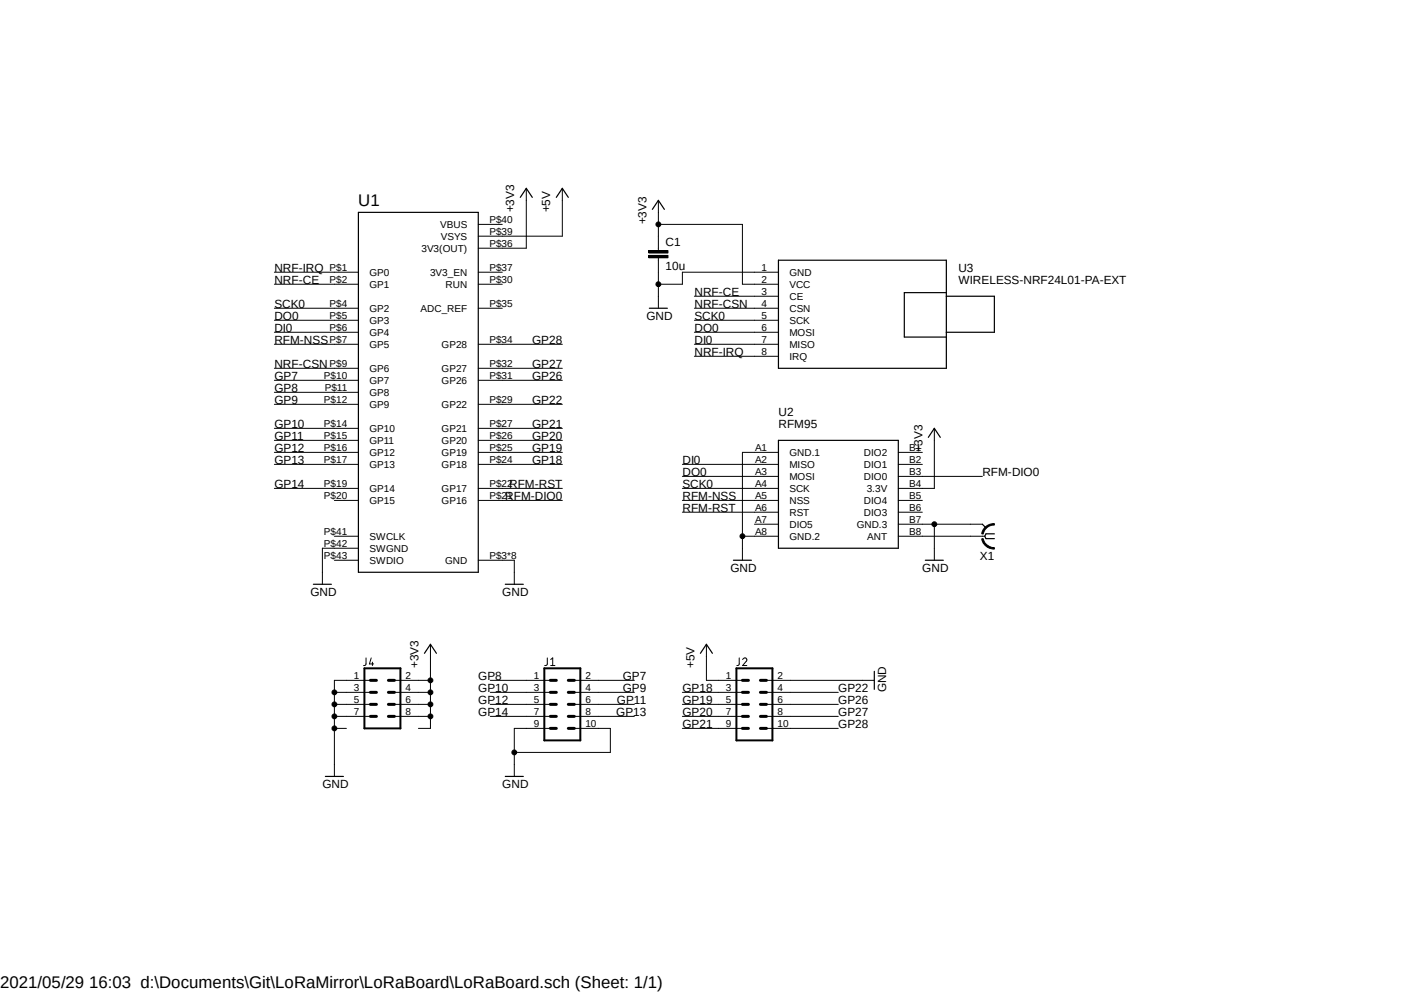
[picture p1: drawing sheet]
<svg xmlns="http://www.w3.org/2000/svg" width="297mm" height="210mm" viewBox="0 0 297 210" stroke-linecap="round" stroke-linejoin="round" font-family="sans-serif">
<path d="M57.4 37.5l182.2 129.9M239.6 37.5l-182.2 129.9" fill="none" stroke="#fff" stroke-width=".21"/>
<g fill="none" stroke="#000" stroke-width=".21">
<path d="M111.3 39.8v12.7h-10.1M119 39.8v10.2h-17.8M58 57.6h17.8M101.2 57.6h5.1M101.2 47.5h5.1M137.2 54h4.1v.5h-4.1zM137.2 53h4.1v.5h-4.1zM139.3 47.5h17.8v12.6h7.6M139.3 42.4v10.6M139.3 54.5v10.7M164.7 57.6h-20.3v2.5h-5.1M58 60.1h17.8"/>
<path d="M58 65.2h17.8M58 67.7h17.8M58 70.3h17.8M58 72.8h17.8M58 77.9h17.8M101.2 60.1h5.1M101.2 65.2h5.1M101.2 72.8h17.8M101.2 77.9h17.8M146.9 62.7h17.8M146.9 65.2h17.8M146.9 67.7h17.8"/>
<path d="M146.9 70.3h17.8M146.9 72.8h17.8M146.9 75.4h17.8M58 95.7h17.8M58 98.2h17.8M58 80.4h17.8M58 83h17.8M58 85.5h17.8M58 90.6h17.8M58 93.1h17.8M101.2 95.7h17.8M101.2 98.2h17.8"/>
<path d="M101.2 80.4h17.8M101.2 85.5h17.8M101.2 90.6h17.8M101.2 93.1h17.8M144.4 98.2h20.3M164.7 95.7h-7.6v22.8M190 95.7h5.1M190 98.2h5.1M197.7 90.6v12.7h-7.7M58 103.3h17.8M70.7 105.8h5.1M70.7 113.4h5.1"/>
<path d="M70.7 118.5h5.1M75.8 116h-7.6v7.6M101.2 103.3h17.8M101.2 105.8h17.8M101.2 118.5h7.6v5.1M144.4 100.8h20.3M144.4 103.3h20.3M144.4 105.8h20.3M144.4 108.3h20.3M157.1 113.4h7.6M159.6 110.9h5.1M190 100.8h17.8"/>
<path d="M190 105.8h5.1M190 108.3h5.1M190 110.9h17.8M190 113.4h18.3M197.7 110.9v7.6M207.7 114l.3-.1a2.46 2.46 0 0 0 2.4 1.9v.3a2.57 2.57 0 0 1-2.7-2.1zM208.4 111.5a2.7 2.7 0 0 1 2-.8v.3a2.35 2.35 0 0 0-2.4 1.9h-.3v-.3zM77.4 139.1v1.5l-.5 .2M78.5 139.1l-.4 1.3h.9M91.1 136.3v17.8h-2.6M115.8 139.1v1.3a.4 .4 0 0 1-.6 .4M116.5 139.5l.4-.4v1.7"/>
<path d="M149.4 136.3v7.6h7.7M156.4 139.1l-.1 1.5-.4 .2M157.1 139.5a.45 .45 0 0 1 .6-.4 .45 .45 0 0 1 .2 .8l-.8 .9h.9M70.7 154.1h2.6M70.7 151.5h7.7M70.7 149h7.7M70.7 146.4h7.7M78.4 143.9h-7.7v20.3M78.8 140v.8M83.4 151.5h7.7M83.4 149h7.7M83.4 146.4h7.7"/>
<path d="M83.4 143.9h7.7M103.7 151.5h12.7M103.7 149h12.7M103.7 146.4h12.7M103.7 143.9h12.7M116.4 154.1h-7.6v10.1M116.5 140.8h.9M121.5 154.1h7.6v5h-20.3M121.5 151.5h12.7M121.5 149h12.7M121.5 146.4h12.7M121.5 143.9h12.7"/>
<path d="M144.4 154.1h12.7M144.4 151.5h12.7M144.4 149h12.7M144.4 146.4h12.7M162.1 154.1h15.2M162.1 151.5h15.2M162.1 149h15.2M162.1 146.4h15.2M162.1 143.9h22.9"/>
<circle cx="139.3" cy="47.5" r=".51"/>
<circle cx="139.3" cy="60.1" r=".51"/>
<circle cx="157.1" cy="113.4" r=".51"/>
<circle cx="197.6" cy="110.9" r=".51"/>
<circle cx="70.7" cy="154.1" r=".51"/>
<circle cx="70.7" cy="151.5" r=".51"/>
<circle cx="70.7" cy="149" r=".51"/>
<circle cx="70.7" cy="146.4" r=".51"/>
<circle cx="91.1" cy="151.5" r=".51"/>
<circle cx="91.1" cy="143.9" r=".51"/>
<circle cx="91.1" cy="149" r=".51"/>
<circle cx="91.1" cy="146.4" r=".51"/>
<circle cx="108.8" cy="159.1" r=".51"/>
</g>
<g fill="none" stroke="#000" stroke-width=".25">
<path d="M75.8 44.9h25.4v76.1h-25.4zM110.1 41.7l1.2-1.9 1.3 1.9M117.7 41.7l1.3-1.9 1.2 1.9M138 44.3l1.3-1.9 1.2 1.9M164.7 55h35.5v22.9h-35.5zM137.4 65.2h3.8M200.2 62.7h10.2v7.6h-10.2M200.2 61.9h-8.9v9.4h8.9M164.7 93.1h25.3v22.9h-25.3zM196.4 92.5l1.3-1.9 1.2 1.9M155.2 118.5h3.8M195.7 118.5h3.9"/>
<path d="M207.8 110.9l.8 .7M210.4 112.9h-1.8l-.3 .5 .3 .5h1.8M66.3 123.6h3.8M89.8 138.2l1.3-1.9 1.2 1.9M106.9 123.6h3.8M148.2 138.2l1.2-1.9 1.3 1.9M185 142v3.8M68.8 164.2h3.8M106.9 164.2h3.8"/>
</g>
<path d="M77.1 141.4h7.6v12.7h-7.6zM115.1 141.4h7.7v15.2h-7.7zM155.8 141.4h7.6v15.2h-7.6z" fill="none" stroke="#000" stroke-width=".42"/>
<g fill="none" stroke="#000" stroke-width=".64">
<path d="M78.4 149h1.2M78.4 151.5h1.2M78.4 143.9h1.2M78.4 146.4h1.2M82.2 149h1.2M82.2 151.5h1.2M82.2 143.9h1.2M82.2 146.4h1.2M116.4 149h1.3M116.4 151.5h1.3M116.4 154.1h1.3M116.4 143.9h1.3"/>
<path d="M116.4 146.4h1.3M120.2 149h1.3M120.2 151.5h1.3M120.2 154.1h1.3M120.2 143.9h1.3M120.2 146.4h1.3M157.1 149h1.2M157.1 151.5h1.2M157.1 154.1h1.2M157.1 143.9h1.2M157.1 146.4h1.2M160.9 149h1.2"/>
<path d="M160.9 151.5h1.2M160.9 154.1h1.2M160.9 143.9h1.2M160.9 146.4h1.2"/>
</g>
<g fill="#000">
<path d="M137.2 54h4.1v.5h-4.1z" fill-rule="evenodd"/>
<path d="M137.2 53h4.1v.5h-4.1z" fill-rule="evenodd"/>
<path d="M207.7 114l.3-.1a2.46 2.46 0 0 0 2.4 1.9v.3a2.57 2.57 0 0 1-2.7-2.1z" fill-rule="evenodd"/>
<path d="M208.4 111.5a2.7 2.7 0 0 1 2-.8v.3a2.35 2.35 0 0 0-2.4 1.9h-.3v-.3z" fill-rule="evenodd"/>
<circle cx="139.3" cy="47.5" r=".51"/>
<circle cx="139.3" cy="60.1" r=".51"/>
<circle cx="157.1" cy="113.4" r=".51"/>
<circle cx="197.6" cy="110.9" r=".51"/>
<circle cx="70.7" cy="154.1" r=".51"/>
<circle cx="70.7" cy="151.5" r=".51"/>
<circle cx="70.7" cy="149" r=".51"/>
<circle cx="70.7" cy="146.4" r=".51"/>
<circle cx="91.1" cy="151.5" r=".51"/>
<circle cx="91.1" cy="143.9" r=".51"/>
<circle cx="91.1" cy="149" r=".51"/>
<circle cx="91.1" cy="146.4" r=".51"/>
<circle cx="108.8" cy="159.1" r=".51"/>
</g>
<g font-size="3.6">
<text x="75.8" y="43.6">U1</text>
<text x="0" y="208.9">2021/05/29 16:03 d:\Documents\Git\LoRaMirror\LoRaBoard\LoRaBoard.sch (Sheet: 1/1)</text>
</g>
<g font-size="2.5">
<text x="108.8" y="44.9" transform="rotate(-90 108.8 44.9)">+3V3</text>
<text x="116.4" y="44.9" transform="rotate(-90 116.4 44.9)">+5V</text>
<text x="136.7" y="47.5" transform="rotate(-90 136.7 47.5)">+3V3</text>
<text x="140.8" y="52.1">C1</text>
<text x="58" y="57.6">NRF-IRQ</text>
<text x="140.8" y="57.2">10u</text>
<text x="202.7" y="57.6">U3</text>
<text x="58" y="65.2">SCK0</text>
<text x="58" y="60.1">NRF-CE</text>
<text x="146.9" y="62.7">NRF-CE</text>
<text x="146.9" y="65.2">NRF-CSN</text>
<text x="202.7" y="60.1">WIRELESS-NRF24L01-PA-EXT</text>
<text x="58" y="67.7">DO0</text>
<text x="58" y="70.3">DI0</text>
<text x="136.7" y="67.7">GND</text>
<text x="146.9" y="67.7">SCK0</text>
<text x="146.9" y="70.3">DO0</text>
<text x="58" y="77.9">NRF-CSN</text>
<text x="58" y="72.8">RFM-NSS</text>
<text x="112.6" y="72.8">GP28</text>
<text x="112.6" y="77.9">GP27</text>
<text x="146.9" y="72.8">DI0</text>
<text x="146.9" y="75.4">NRF-IRQ</text>
<text x="58" y="80.4">GP7</text>
<text x="58" y="83">GP8</text>
<text x="112.6" y="80.4">GP26</text>
<text x="58" y="85.5">GP9</text>
<text x="112.6" y="85.5">GP22</text>
<text x="164.7" y="88.1">U2</text>
<text x="58" y="93.1">GP11</text>
<text x="58" y="90.6">GP10</text>
<text x="58" y="95.7">GP12</text>
<text x="112.6" y="90.6">GP21</text>
<text x="112.6" y="93.1">GP20</text>
<text x="112.6" y="95.7">GP19</text>
<text x="164.7" y="90.6">RFM95</text>
<text x="195.1" y="95.7" transform="rotate(-90 195.1 95.7)">+3V3</text>
<text x="58" y="98.2">GP13</text>
<text x="112.6" y="98.2">GP18</text>
<text x="144.4" y="100.8">DO0</text>
<text x="144.4" y="98.2">DI0</text>
<text x="207.8" y="100.8">RFM-DIO0</text>
<text x="58" y="103.3">GP14</text>
<text x="106.9" y="105.8">RFM-DIO0</text>
<text x="107.7" y="103.3">RFM-RST</text>
<text x="144.4" y="103.3">SCK0</text>
<text x="144.4" y="105.8">RFM-NSS</text>
<text x="144.4" y="108.4">RFM-RST</text>
<text x="207.3" y="118.5">X1</text>
<text x="154.5" y="121">GND</text>
<text x="195.1" y="121">GND</text>
<text x="65.7" y="126.1">GND</text>
<text x="106.3" y="126.1">GND</text>
<text x="88.5" y="141.4" transform="rotate(-90 88.5 141.4)">+3V3</text>
<text x="101.2" y="143.9">GP8</text>
<text x="131.7" y="143.9">GP7</text>
<text x="146.9" y="141.4" transform="rotate(-90 146.9 141.4)">+5V</text>
<text x="101.2" y="146.4">GP10</text>
<text x="101.2" y="149">GP12</text>
<text x="130.5" y="149">GP11</text>
<text x="131.7" y="146.4">GP9</text>
<text x="144.4" y="149">GP19</text>
<text x="144.4" y="146.4">GP18</text>
<text x="177.3" y="149">GP26</text>
<text x="177.3" y="146.4">GP22</text>
<text x="187.5" y="146.4" transform="rotate(-90 187.5 146.4)">GND</text>
<text x="101.2" y="151.5">GP14</text>
<text x="130.3" y="151.5">GP13</text>
<text x="144.4" y="154.1">GP21</text>
<text x="144.4" y="151.5">GP20</text>
<text x="177.3" y="154.1">GP28</text>
<text x="177.3" y="151.5">GP27</text>
<text x="68.2" y="166.8">GND</text>
<text x="106.3" y="166.8">GND</text>
</g>
<g font-size="2.1">
<text x="103.5" y="47.1">P$40</text>
<text x="89.2" y="53.3">3V3(OUT)</text>
<text x="93.1" y="48.2">VBUS</text>
<text x="93.3" y="50.8">VSYS</text>
<text x="103.5" y="52.2">P$36</text>
<text x="103.5" y="49.6">P$39</text>
<text x="69.7" y="57.2">P$1</text>
<text x="69.7" y="59.8">P$2</text>
<text x="78.1" y="58.3">GP0</text>
<text x="91" y="58.3">3V3_EN</text>
<text x="103.5" y="59.8">P$30</text>
<text x="103.5" y="57.2">P$37</text>
<text x="161.1" y="57.2">1</text>
<text x="161.1" y="59.8">2</text>
<text x="167" y="58.3">GND</text>
<text x="69.7" y="64.9">P$4</text>
<text x="78.1" y="60.9">GP1</text>
<text x="78.1" y="66">GP2</text>
<text x="89" y="66">ADC_REF</text>
<text x="94.3" y="60.9">RUN</text>
<text x="103.5" y="64.9">P$35</text>
<text x="161.1" y="62.3">3</text>
<text x="161.1" y="64.9">4</text>
<text x="167" y="60.9">VCC</text>
<text x="167" y="63.4">CE</text>
<text x="167" y="66">CSN</text>
<text x="69.7" y="67.4">P$5</text>
<text x="69.7" y="69.9">P$6</text>
<text x="78.1" y="68.5">GP3</text>
<text x="78.1" y="71">GP4</text>
<text x="161.1" y="67.4">5</text>
<text x="161.1" y="69.9">6</text>
<text x="167" y="68.5">SCK</text>
<text x="167" y="71">MOSI</text>
<text x="69.7" y="72.5">P$7</text>
<text x="69.7" y="77.6">P$9</text>
<text x="78.1" y="73.6">GP5</text>
<text x="93.4" y="73.6">GP28</text>
<text x="103.5" y="77.6">P$32</text>
<text x="103.5" y="72.5">P$34</text>
<text x="161.1" y="72.5">7</text>
<text x="161.1" y="75">8</text>
<text x="167" y="73.6">MISO</text>
<text x="167" y="76.1">IRQ</text>
<text x="68.5" y="80.1">P$10</text>
<text x="68.7" y="82.6">P$11</text>
<text x="78.1" y="78.7">GP6</text>
<text x="78.1" y="81.2">GP7</text>
<text x="78.1" y="83.7">GP8</text>
<text x="93.4" y="81.2">GP26</text>
<text x="93.4" y="78.7">GP27</text>
<text x="103.5" y="80.1">P$31</text>
<text x="68.5" y="85.1">P$12</text>
<text x="78.1" y="86.3">GP9</text>
<text x="93.4" y="86.3">GP22</text>
<text x="103.5" y="85.1">P$29</text>
<text x="68.5" y="90.2">P$14</text>
<text x="68.5" y="92.8">P$15</text>
<text x="68.5" y="95.3">P$16</text>
<text x="78.1" y="91.4">GP10</text>
<text x="78.1" y="93.9">GP11</text>
<text x="93.4" y="93.9">GP20</text>
<text x="93.4" y="91.4">GP21</text>
<text x="103.5" y="95.3">P$25</text>
<text x="103.5" y="92.8">P$26</text>
<text x="103.5" y="90.2">P$27</text>
<text x="159.7" y="95.3">A1</text>
<text x="192.4" y="95.3">B1</text>
<text x="68.5" y="97.8">P$17</text>
<text x="78.1" y="96.4">GP12</text>
<text x="78.1" y="99">GP13</text>
<text x="93.4" y="99">GP18</text>
<text x="93.4" y="96.4">GP19</text>
<text x="103.5" y="97.8">P$24</text>
<text x="159.7" y="97.8">A2</text>
<text x="159.7" y="100.4">A3</text>
<text x="167" y="96.4">GND.1</text>
<text x="167" y="99">MISO</text>
<text x="167" y="101.5">MOSI</text>
<text x="182.8" y="101.5">DIO0</text>
<text x="182.8" y="99">DIO1</text>
<text x="182.8" y="96.4">DIO2</text>
<text x="192.4" y="100.4">B3</text>
<text x="192.4" y="97.8">B2</text>
<text x="68.5" y="102.9">P$19</text>
<text x="68.5" y="105.5">P$20</text>
<text x="78.1" y="104.1">GP14</text>
<text x="78.1" y="106.6">GP15</text>
<text x="93.4" y="106.6">GP16</text>
<text x="93.4" y="104.1">GP17</text>
<text x="103.5" y="105.5">P$21</text>
<text x="103.5" y="102.9">P$22</text>
<text x="159.7" y="102.9">A4</text>
<text x="159.7" y="105.5">A5</text>
<text x="159.7" y="108">A6</text>
<text x="167" y="104.1">SCK</text>
<text x="167" y="106.6">NSS</text>
<text x="182.8" y="106.6">DIO4</text>
<text x="183.3" y="104.1">3.3V</text>
<text x="192.4" y="108">B6</text>
<text x="192.4" y="105.5">B5</text>
<text x="192.4" y="102.9">B4</text>
<text x="68.5" y="113.1">P$41</text>
<text x="159.7" y="110.5">A7</text>
<text x="159.7" y="113.1">A8</text>
<text x="167" y="109.1">RST</text>
<text x="167" y="111.6">DIO5</text>
<text x="181.2" y="111.6">GND.3</text>
<text x="182.8" y="109.1">DIO3</text>
<text x="192.4" y="113.1">B8</text>
<text x="192.4" y="110.5">B7</text>
<text x="68.5" y="118.2">P$43</text>
<text x="68.5" y="115.6">P$42</text>
<text x="78.1" y="119.3">SWDIO</text>
<text x="78.1" y="116.7">SWGND</text>
<text x="78.1" y="114.2">SWCLK</text>
<text x="94.1" y="119.3">GND</text>
<text x="103.5" y="118.2">P$3*8</text>
<text x="167" y="114.2">GND.2</text>
<text x="183.5" y="114.2">ANT</text>
<text x="74.8" y="143.6">1</text>
<text x="85.8" y="143.6">2</text>
<text x="112.9" y="143.6">1</text>
<text x="123.8" y="143.6">2</text>
<text x="153.5" y="143.6">1</text>
<text x="164.5" y="143.6">2</text>
<text x="74.8" y="146">3</text>
<text x="74.8" y="148.6">5</text>
<text x="85.8" y="146">4</text>
<text x="85.8" y="148.6">6</text>
<text x="112.9" y="148.6">5</text>
<text x="112.9" y="146">3</text>
<text x="123.8" y="148.6">6</text>
<text x="123.8" y="146">4</text>
<text x="153.5" y="148.6">5</text>
<text x="153.5" y="146">3</text>
<text x="164.5" y="148.6">6</text>
<text x="164.5" y="146">4</text>
<text x="74.8" y="151.1">7</text>
<text x="85.8" y="151.1">8</text>
<text x="112.9" y="153.7">9</text>
<text x="112.9" y="151.1">7</text>
<text x="123.8" y="153.7">10</text>
<text x="123.8" y="151.1">8</text>
<text x="153.5" y="153.7">9</text>
<text x="153.5" y="151.1">7</text>
<text x="164.5" y="153.7">10</text>
<text x="164.5" y="151.1">8</text>
</g>
</svg>
